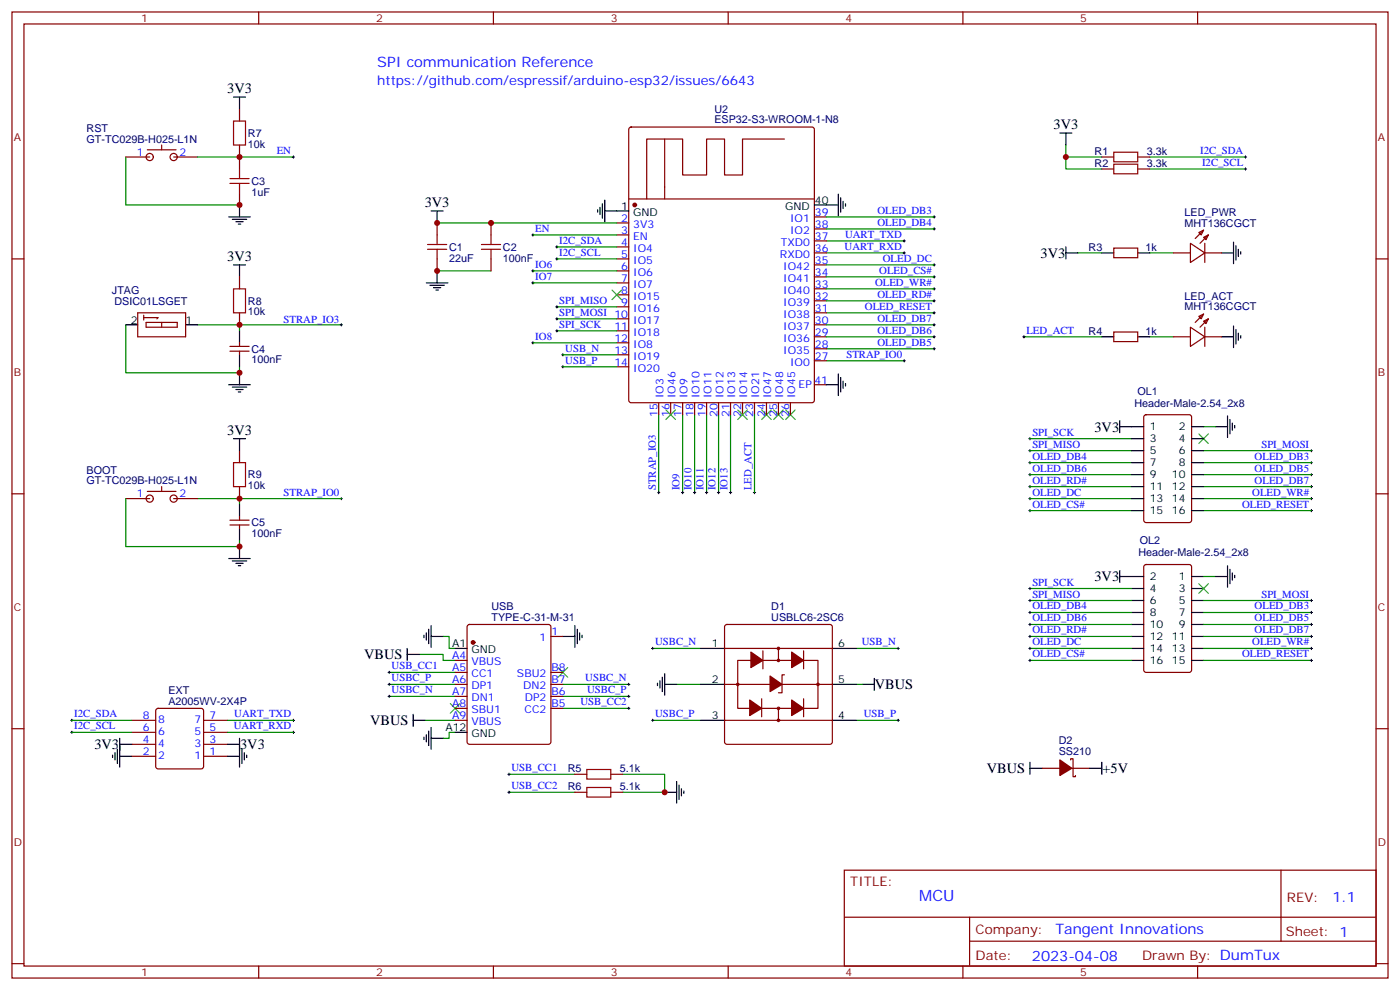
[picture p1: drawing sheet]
<svg xmlns="http://www.w3.org/2000/svg" width="412mm" height="292mm" viewBox="0 0 412 292" stroke-linecap="round" stroke-linejoin="round" font-family="sans-serif">
<g fill="none" stroke="#870000" stroke-width=".35">
<path d="M3.5 3.5h405.4v284.4h-405.4zM7.1 7.1h398.2v277.2h-398.2zM76.2 3.5v3.6M145.3 3.5v3.6M214.5 3.5v3.6M283.6 3.5v3.6M352.8 3.5v3.6M70.6 32.1v3.5M37 46.2h7.1M43.4 44.1h8.5M47.6 42.7v1.4M51.2 46.2h7"/>
<path d="M70.6 42.7v7M70.6 56.8v3.5M3.5 76.2h3.6M328.1 73h7v2.8h-7zM345.7 74.4h5M350.7 71.6l4.2 2.8-4.2 2.9zM353.1 68.4l1.4-.7-.7 1.4zM354.5 69.8l1.5-.7-.8 1.5zM354.5 67.7l-2.4 2.5M354.9 71.6v5.7M354.9 74.4h4.9M356 69.1l-2.5 2.5"/>
<path d="M405.3 76.2h3.6M40.6 92.1h14.1v7h-14.1zM42.3 93.5h4.3l-.4 .3M42.3 92.8v1.4M43 94.9h9.2v1.4h-9.2zM47.6 94.9v1.4M70.6 81.5v3.5M70.6 92.1v3.5M328.1 97.7h7v2.8h-7zM345.7 99.1h5M350.7 96.3l4.2 2.8-4.2 2.9zM353.1 93.1l1.4-.7-.7 1.4z"/>
<path d="M354.5 94.5l1.5-.7-.8 1.4zM354.5 92.4l-2.4 2.5M354.9 96.3v5.7M354.9 99.1h4.9M356 93.8l-2.5 2.5M67.7 103.4h5.7M67.7 102h5.7M70.6 100.9v1.1M70.6 103.4v1M70.6 132.6v3.6M3.5 145.3h3.6M37 146.8h7.1"/>
<path d="M43.4 144.6h8.5M47.6 143.2v1.4M51.2 146.8h7M67.7 154.5h5.7M67.7 153.1h5.7M70.6 143.2v3.6M70.6 152v1.1M70.6 154.5v1.1M405.3 145.3h3.6M134.1 194.4h3.5M134.1 197.9h3.5M137.8 184l.5-.2h23.3l.5 .2 .2 .5v33.9l-.3 .5-.4 .2h-23.3l-.5-.3-.2-.4v-33.9z"/>
<path d="M162.3 197.9h3.5M162.3 187.3h3.5M3.5 214.5h3.6M134.1 201.4h3.5M134.1 205h3.5M134.1 208.5h3.5M134.1 212h3.5M162.3 201.4h3.5M162.3 205h3.5M162.3 208.5h3.5M405.3 214.5h3.6M169.3 233.2h3.6"/>
<path d="M169.3 227.9h3.6M179.9 233.2h3.5M179.9 227.9h3.5M306.9 226.1h5.3M315.4 223.7v-.4h.7v5.3h.7v-.4M315.7 226.1h5.3M248.7 256.1h156.6v28.2h-156.6zM377.3 256.1v20.9M248.7 270h156.5M285.6 277h119.6M285.6 270v14.1M3.5 283.6h3.6"/>
<path d="M76.2 284.3v3.6M145.3 284.3v3.6M214.5 284.3v3.6M283.6 284.3v3.6M352.8 284.3v3.6M405.3 283.6h3.6"/>
<circle cx="44.1" cy="46.2" r="1.06"/>
<circle cx="51.2" cy="46.2" r="1.06"/>
<circle cx="44.1" cy="146.8" r="1.06"/>
<circle cx="51.2" cy="146.8" r="1.06"/>
</g>
<path d="M224.4 120.6l2.8 2.9M227.2 120.6l-2.8 2.9M227.9 120.6l2.8 2.9M230.7 120.6l-2.8 2.9M231.4 120.6l2.8 2.9M234.2 120.6l-2.8 2.9M164.4 196.5l2.8 2.8M167.2 196.5l-2.8 2.8M132.6 207.1l2.9 2.8M135.5 207.1l-2.9 2.8" fill="none" stroke="#3c3" stroke-width=".35"/>
<g fill="none" stroke="#000" stroke-width=".35">
<path d="M68.8 28.6h3.5M70.6 28.6v3.5M312.2 39.2h3.5M314 39.2v3.5M246.9 57.1v6.4M247.6 58.2v4.2M248.4 59.3v2.1M249.1 60v.7M67.4 63.9h6.3M68.4 64.6h4.3M68.8 78h3.5M69.5 65.3h2.1"/>
<path d="M70.2 66h.7M70.6 60.3v3.6M70.6 78v3.5M243.4 60.3h3.5M314 74.4h3.5M314 72.7v3.5M324.6 74.4h3.5M335.1 74.4h3.6M359.8 74.4h3.6M363.4 71.3v6.3M364.1 72.3v4.3M364.8 73.4v2.1"/>
<path d="M365.5 74.1v.7M37 95.6h3.6M54.7 95.6h3.5M70.6 97.4v3.5M324.6 99.1h3.5M335.1 99.1h3.6M359.8 99.1h3.6M363.4 96v6.3M364.1 97v4.2M364.8 98.1v2.1M365.5 98.8v.7M67.4 113.2h6.3"/>
<path d="M68.4 113.9h4.3M69.5 114.7h2.1M70.2 115.4h.7M70.6 104.4v3.5M70.6 109.7v3.5M68.8 129.1h3.5M70.6 129.1v3.5M70.6 148.5v3.5M70.6 155.6v3.5M67.4 164.4h6.3M68.4 165.1h4.3M69.5 165.8h2.1"/>
<path d="M70.2 166.5h.7M70.6 160.9v3.5M119.9 192.6h3.6M119.9 190.9v3.5M124.9 187v.7M125.6 186.3v2.1M126.3 185.2v4.2M127 184.1v6.4M127 187.3h3.5M134.1 190.9h3.5M165.8 187.3h3.5M169.3 184.1v6.4"/>
<path d="M170 185.2v4.2M170.7 186.3v2.1M171.4 187v.7M195.1 199.3v4.3M195.8 198.3v6.3M257.5 199.7v3.5M121.7 212h3.5M121.7 210.3v3.5M124.9 217v.7M125.6 216.3v2.1M126.3 215.2v4.2M127 217.3h3.5"/>
<path d="M127 214.1v6.4M134.1 215.5h3.5M193.7 201.1v.7M194.4 200.4v2.1M195.8 201.4h3.5M254 201.4h3.5M195.8 233.2h3.5M199.3 230v6.4M200 231.1v4.2M200.7 232.1v2.1M201.4 232.8v.7M303.4 226.1h3.5"/>
<path d="M303.4 224.4v3.5M321 226.1h3.6M324.6 224.4v3.5"/>
</g>
<g fill="none" stroke="#008700" stroke-width=".35">
<path d="M37 46.2v14.1h33.6M58.2 46.2h28.2M314 46.2v3.5h10.6M314 42.7v3.5h10.6M338.7 49.7h28.2M338.7 46.2h28.2M243.4 74.4h22.9M243.4 70.9h22.9M317.5 74.4h7.1M338.7 74.4h7M37 95.6v14.1h33.6v-1.8M58.2 95.6h12.4v1.8"/>
<path d="M70.6 95.6h29.9M243.4 92.1h31.8M301.6 99.1h23M338.7 99.1h7M243.4 106.2h22.9M194 122.1v22.9M201.1 122.1v22.9M204.6 122.1v22.9M208.1 122.1v22.9M211.7 122.1v22.9M215.2 122.1v22.9M37 146.8v14.1h33.6v-1.8"/>
<path d="M58.2 146.8h42.3M70.6 146.8v1.7M114.7 197.9h19.4M123.5 192.6h7v1.8h3.6M130.5 187.3h1.8v3.6h1.8M192.3 190.9h14.1M252.2 190.9h12.4M114.7 201.4h19.4M114.7 205h19.4M125.2 212h8.9M134.1 215.5h-1.8v1.8h-1.8M165.8 208.5h19.4"/>
<path d="M165.8 201.4h19.4M165.8 205h19.4M192.3 212h14.1M199.3 201.4h7.1M252.2 212h12.4M252.2 201.4h1.8M149.9 233.2h19.4M149.9 227.9h19.4M183.4 227.9h12.4v5.3h-12.4"/>
</g>
<g fill="none" stroke="#000" stroke-width=".29">
<path d="M86.1 46.2h.7M86.4 45.9v.7M366.5 49.7h.7M366.5 46.2h.7M366.9 45.9v.7M366.9 49.4v.7M266 74.4h.7M266 70.9h.7M266.3 70.6v.7M266.3 74.1v.7M100.2 95.6h.7M100.5 95.2v.8"/>
<path d="M301.3 99.1h.7M301.6 98.8v.7M266 106.2h.7M266.3 105.8v.7M100.2 146.8h.7M100.5 146.4v.7M193.7 145h.7M194 144.6v.7M200.7 145h.7M201.1 144.6v.7M204.3 145h.7M204.6 144.6v.7"/>
<path d="M207.8 145h.7M208.1 144.6v.7M211.3 145h.7M211.7 144.6v.7M214.8 145h.7M215.2 144.6v.7M114.3 197.9h.7M114.7 197.6v.7M191.9 190.9h.7M192.3 190.5v.7M264.2 190.9h.7M264.6 190.5v.7"/>
<path d="M114.3 205h.7M114.3 201.4h.7M114.7 201.1v.7M114.7 204.6v.7M184.9 208.5h.7M184.9 205h.7M184.9 201.4h.7M185.2 201.1v.7M185.2 204.6v.7M185.2 208.1v.7M191.9 212h.7M192.3 211.7v.7"/>
<path d="M264.2 212h.7M264.6 211.7v.7M149.6 233.2h.7M149.6 227.9h.7M149.9 227.5v.7M149.9 232.8v.7"/>
</g>
<path d="M68.8 35.6h3.5v7.1h-3.5zM67.7 54h5.7M67.7 52.6h5.7M70.6 49.7v2.9M70.6 54v2.8M68.8 85h3.5v7.1h-3.5zM68.8 136.2h3.5v7h-3.5zM172.9 231.8h7v2.8h-7zM172.9 226.5h7v2.8h-7z" fill="none" stroke="#a10000" stroke-width=".35"/>
<g fill="#870000" stroke="#870000" stroke-width=".35">
<path d="M312.2 223.7l3.5 2.4-3.5 2.1z"/>
<circle cx="139.3" cy="189.1" r=".53"/>
</g>
<path d="M213.7 184l.4-.2h30.4l.5 .2 .2 .5v33.9l-.3 .5-.4 .2h-30.4l-.5-.3-.2-.4v-33.9z" fill="#fff" stroke="#870000" stroke-width=".35"/>
<g fill="none" stroke="#000" stroke-width=".35">
<path d="M177.4 60v4.2M178.2 58.9v6.4M127 62.1h3.5M128.8 62.1v3.5M128.8 79.7v3.6M176 61.7v.7M176.7 61v2.1M178.2 62.1h7M239.9 60.3h3.5M125.6 83.3h6.3M126.6 84h4.3M127.7 84.7h2.1"/>
<path d="M128.4 85.4h.7M243.4 113.2h3.5M246.9 110.1v6.3M247.6 111.1v4.3M248.4 112.2v2.1M249.1 112.9v.7M329.8 125.6h7.1M329.8 123.8v3.6M333.4 129.1h3.5M333.4 132.6h3.5M333.4 136.2h3.5M333.4 139.7h3.5"/>
<path d="M351 125.6h3.5M351 129.1h3.5M351 132.6h3.5M351 136.2h3.5M351 139.7h3.5M358.1 125.6h3.5M361.6 122.4v6.4M362.3 123.5v4.2M363 124.5v2.1M363.7 125.2v.7M333.4 143.2h3.5M333.4 146.8h3.5"/>
<path d="M333.4 150.3h3.5M351 143.2h3.5M351 146.8h3.5M351 150.3h3.5M329.8 167.9v3.5M329.8 169.7h7.1M333.4 173.2h3.5M333.4 176.7h3.5M351 169.7h3.5M351 173.2h3.5M351 176.7h3.5M358.1 169.7h3.5"/>
<path d="M361.6 166.5v6.4M362.3 167.6v4.2M363 168.6v2.1M363.7 169.3v.7M206.4 190.9h7M245.2 190.9h7M333.4 190.9h3.5M333.4 180.3h3.5M333.4 183.8h3.5M333.4 187.3h3.5M333.4 194.4h3.5M351 190.9h3.5"/>
<path d="M351 180.3h3.5M351 183.8h3.5M351 187.3h3.5M351 194.4h3.5M35.3 219.1h3.5M35.3 217.3v8.5M67 219.1h3.6M70.6 217.3v8.5M206.4 201.4h7M206.4 212h7M245.2 201.4h7M245.2 212h7"/>
<path d="M33.2 222.2v.8M33.9 221.5v2.2M34.6 220.5v4.2M35.3 222.6h3.5M67 222.6h3.6M71.3 220.5v4.2M72 221.5v2.2M72.7 222.2v.8"/>
</g>
<g fill="none" stroke="#870000" stroke-width=".35">
<path d="M185.4 37.6l.5-.2h53.3l.6 .4 .1 80-.2 .5-.5 .2h-53.3l-.5-.2-.2-.5v-79.7zM185.2 58.6h54.7M195.8 40.9v17.7M231.1 40.9h-12.4v10.6h-5.3v-10.6h-5.3v10.6h-7v-10.6h-10.6v17.7M324.6 46.2h3.5M324.6 49.7h3.5M335.1 46.2h3.6M335.1 49.7h3.6M128.8 65.6v3.5M128.8 76.2v3.5M144.6 65.6v3.5M144.6 76.2v3.5"/>
<path d="M181.7 65.6h3.5M181.7 69.1h3.5M181.7 72.7h3.5M181.7 76.2h3.5M181.7 79.7h3.5M239.9 78h3.5M239.9 74.4h3.5M239.9 70.9h3.5M239.9 67.4h3.5M239.9 63.9h3.5M181.7 83.3h3.5M181.7 86.8h3.5"/>
<path d="M181.7 90.3h3.5M181.7 93.8h3.5M181.7 97.4h3.5M239.9 99.1h3.5M239.9 95.6h3.5M239.9 92.1h3.5M239.9 88.5h3.5M239.9 85h3.5M239.9 81.5h3.5M181.7 100.9h3.5M181.7 104.4h3.5M181.7 107.9h3.5"/>
<path d="M194 118.5v3.6M197.6 118.5v3.6M201.1 118.5v3.6M204.6 118.5v3.6M208.1 118.5v3.6M211.7 118.5v3.6M215.2 118.5v3.6M218.7 118.5v3.6M222.2 118.5v3.6M225.8 118.5v3.6M229.3 118.5v3.6M232.8 118.5v3.6"/>
<path d="M239.9 106.2h3.5M239.9 102.7h3.5M239.9 113.2h3.5M337.1 122.3l.5-.2h12.7l.7 .4v30.6l-.4 .7h-13l-.6-.5-.1-30.5zM337.1 166.4l.5-.2h12.7l.7 .4v30.6l-.4 .7h-13l-.6-.5-.1-30.5zM213.4 190.9h31.8M217.3 194.4h23.6v14.1h-23.6zM224.7 191.6v5.2M229.3 190.9v3.5M231.1 198.6h-.7v5.3h-1.1M236.7 191.6v5.2M38.8 212h7.1"/>
<path d="M38.8 219.1h7.1M38.8 215.5h7.1M46.1 208.7l.5-.2h12.7l.5 .2 .2 .5v16.4l-.3 .5-.4 .2h-12.7l-.5-.2-.2-.5v-16.4zM60 212h7M60 219.1h7M60 215.5h7M213.4 212h31.8M213.4 201.4h31.8M224.4 205.7v5.3M229.3 208.5v3.5M236.7 205.7v5.3M38.8 222.6h7.1"/>
<path d="M60 222.6h7"/>
<circle cx="229.3" cy="194.4" r=".35"/>
<circle cx="229.3" cy="190.9" r=".35"/>
<circle cx="217.3" cy="201.4" r=".35"/>
<circle cx="229.3" cy="208.5" r=".35"/>
<circle cx="229.3" cy="212" r=".35"/>
<circle cx="240.9" cy="201.4" r=".35"/>
</g>
<g fill="#870000" stroke="#870000" stroke-width=".35">
<path d="M226.8 199l3.6 2.4-3.6 2.2z"/>
<path d="M221.2 191.9l3.5 2.5-3.5 2.1z"/>
<path d="M233.2 191.9l3.5 2.5-3.5 2.1z"/>
<path d="M220.8 206l3.6 2.5-3.6 2.1z"/>
<path d="M233.2 206l3.5 2.5-3.5 2.1z"/>
<circle cx="187" cy="60.3" r=".53"/>
</g>
<g fill="none" stroke="#008700" stroke-width=".35">
<path d="M128.8 65.6h52.9M128.8 79.7h15.8M157 69.1h24.7M157 79.7h24.7M164 72.7h17.7M164 76.2h17.7M243.4 78h31.8M243.4 67.4h31.8M243.4 63.9h31.8M157 83.3h24.7M164 90.3h17.7M164 93.8h17.7"/>
<path d="M164 97.4h17.7M243.4 81.5h31.8M243.4 85h31.8M243.4 88.5h31.8M243.4 99.1h31.8M243.4 95.6h31.8M157 100.9h24.7M165.8 104.4h15.9M165.8 107.9h15.9M243.4 102.7h31.8M222.2 122.1v22.9M303.4 129.1h30"/>
<path d="M303.4 132.6h30M303.4 136.2h30M303.4 139.7h30M354.5 132.6h31.8M354.5 125.6h3.6M354.5 136.2h31.8M354.5 139.7h31.8M303.4 143.2h30M303.4 146.8h30M303.4 150.3h30M354.5 143.2h31.8M354.5 146.8h31.8"/>
<path d="M354.5 150.3h31.8M303.4 176.7h30M303.4 173.2h30M354.5 176.7h31.8M354.5 169.7h3.6M303.4 187.3h30M303.4 183.8h30M303.4 180.3h30M303.4 194.4h30M303.4 190.9h30M354.5 187.3h31.8M354.5 183.8h31.8"/>
<path d="M354.5 180.3h31.8M354.5 194.4h31.8M354.5 190.9h31.8M21.2 212h17.6M21.2 215.5h17.6M67 212h19.4M67 215.5h19.4"/>
</g>
<path d="M180.3 85.4l2.8 2.8M183.1 85.4l-2.8 2.8M196.1 120.6l2.9 2.9M199 120.6l-2.9 2.9M217.3 120.6l2.8 2.9M220.1 120.6l-2.8 2.9M353.1 127.7l2.9 2.8M356 127.7l-2.9 2.8M353.1 171.8l2.9 2.8M356 171.8l-2.9 2.8" fill="none" stroke="#3c3" stroke-width=".35"/>
<g fill="none" stroke="#000" stroke-width=".29">
<path d="M156.6 69.1h.7M156.6 79.7h.7M157 68.8v.7M157 79.4v.7M163.7 72.7h.7M163.7 76.2h.7M164 72.3v.7M164 75.8v.8M274.8 78h.7M274.8 63.9h.7M274.8 67.4h.7M275.2 63.5v.7"/>
<path d="M275.2 67v.7M275.2 77.6v.7M156.6 83.3h.7M157 82.9v.7M163.7 97.4h.7M163.7 93.8h.7M163.7 90.3h.7M164 90v.7M164 93.5v.7M164 97v.7M274.8 81.5h.7M274.8 85h.7"/>
<path d="M274.8 92.1h.7M274.8 88.5h.7M274.8 95.6h.7M274.8 99.1h.7M275.2 81.1v.7M275.2 84.7v.7M275.2 88.2v.7M275.2 91.7v.7M275.2 95.2v.8M275.2 98.8v.7M156.6 100.9h.7M157 100.5v.7"/>
<path d="M165.5 104.4h.7M165.5 107.9h.7M165.8 104.1v.7M165.8 107.6v.7M274.8 102.7h.7M275.2 102.3v.7M303 129.1h.7M303 132.6h.7M303 136.2h.7M303 139.7h.7M303.4 128.8v.7M303.4 132.3v.7"/>
<path d="M303.4 135.8v.7M303.4 139.3v.8M385.9 132.6h.7M385.9 136.2h.7M385.9 139.7h.7M386.3 132.3v.7M386.3 135.8v.7M386.3 139.3v.8M221.9 145h.7M222.2 144.6v.7M303 143.2h.7M303 146.8h.7"/>
<path d="M303 150.3h.7M303.4 142.9v.7M303.4 146.4v.7M303.4 149.9v.7M385.9 143.2h.7M385.9 146.8h.7M385.9 150.3h.7M386.3 142.9v.7M386.3 146.4v.7M386.3 149.9v.7M303 176.7h.7M303 173.2h.7"/>
<path d="M303.4 172.9v.7M303.4 176.4v.7M303.4 179.9v.7M385.9 176.7h.7M386.3 176.4v.7M386.3 179.9v.7M303 187.3h.7M303 183.8h.7M303 180.3h.7M303 194.4h.7M303 190.9h.7M303.4 183.4v.7"/>
<path d="M303.4 187v.7M303.4 190.5v.7M303.4 194v.7M385.9 187.3h.7M385.9 183.8h.7M385.9 180.3h.7M385.9 194.4h.7M385.9 190.9h.7M386.3 183.4v.7M386.3 187v.7M386.3 190.5v.7M386.3 194v.7"/>
<path d="M20.8 212h.7M20.8 215.5h.7M21.2 211.7v.7M21.2 215.2v.7M86.1 212h.7M86.1 215.5h.7M86.4 211.7v.7M86.4 215.2v.7"/>
</g>
<path d="M328.1 44.8h7v2.8h-7zM328.1 48.3h7v2.9h-7zM125.9 73.4h5.7M125.9 72h5.7M128.8 69.1v2.9M128.8 73.4v2.8M141.8 73.4h5.7M141.8 72h5.7M144.6 69.1v2.9M144.6 73.4v2.8" fill="none" stroke="#a10000" stroke-width=".35"/>
<g fill="#c00">
<circle cx="195.8" cy="233.2" r=".88"/>
<circle cx="314" cy="46.2" r=".88"/>
<circle cx="70.6" cy="109.7" r=".88"/>
<circle cx="70.6" cy="95.6" r=".88"/>
<circle cx="70.6" cy="60.3" r=".88"/>
<circle cx="70.6" cy="160.9" r=".88"/>
<circle cx="70.6" cy="146.8" r=".88"/>
<circle cx="70.6" cy="46.2" r=".88"/>
<circle cx="128.8" cy="65.6" r=".88"/>
<circle cx="144.6" cy="65.6" r=".88"/>
<circle cx="128.8" cy="79.7" r=".88"/>
</g>
<text font-size="4.6" fill="#00f" x="270.8" y="265.1">MCU</text>
<g font-size="4.2" fill="#00f">
<text x="111.1" y="19.8">SPI communication Reference</text>
<text x="392.5" y="265.4">1.1</text>
<text x="310.9" y="274.9">Tangent Innovations</text>
<text x="304" y="282.7">2023-04-08</text>
</g>
<g font-size="4.2">
<text x="66.9" y="27.5">3V3</text>
<text x="310.3" y="38.1">3V3</text>
<text x="125.1" y="61">3V3</text>
<text x="66.9" y="76.9">3V3</text>
<text x="306.5" y="75.9">3V3</text>
<text x="66.9" y="128">3V3</text>
<text x="322.4" y="127">3V3</text>
<text x="322.4" y="171.1">3V3</text>
<text x="107.2" y="194">VBUS</text>
<text x="257.7" y="202.9">VBUS</text>
<text x="109" y="213.5">VBUS</text>
<text x="27.8" y="220.5">3V3</text>
<text x="70.7" y="220.5">3V3</text>
<text x="290.7" y="227.6">VBUS</text>
<text x="324.7" y="227.6">+5V</text>
</g>
<text font-size="3.9" fill="#00f" x="111.1" y="25">https://github.com/espressif/arduino-esp32/issues/6643</text>
<g font-size="3.9" fill="#800">
<text x="250.5" y="260.7">TITLE:</text>
<text x="379.1" y="265.4">REV:</text>
<text x="287.4" y="274.9">Company:</text>
<text x="378.7" y="275.5">Sheet: 1</text>
<text x="287.4" y="282.6">Date:</text>
<text x="336.4" y="282.7">Drawn By: DumTux</text>
</g>
<g font-size="3.2" fill="#800">
<text x="41.6" y="6.5">1</text>
<text x="110.8" y="6.5">2</text>
<text x="179.9" y="6.5">3</text>
<text x="249.1" y="6.5">4</text>
<text x="318.2" y="6.5">5</text>
<text x="4.1" y="41.6">A</text>
<text x="405.9" y="41.6">A</text>
<text x="4.1" y="110.8">B</text>
<text x="405.9" y="110.8">B</text>
<text x="4.1" y="179.9">C</text>
<text x="405.9" y="179.9">C</text>
<text x="4.1" y="249.1">D</text>
<text x="405.9" y="249.1">D</text>
<text x="41.6" y="287.3">1</text>
<text x="110.8" y="287.3">2</text>
<text x="179.9" y="287.3">3</text>
<text x="249.1" y="287.3">4</text>
<text x="318.2" y="287.3">5</text>
</g>
<g font-size="3.2" fill="#000080">
<text x="210.4" y="33.2">U2</text>
<text x="25.5" y="38.9">RST</text>
<text x="73" y="40.3">R7</text>
<text x="210.4" y="36.3">ESP32-S3-WROOM-1-N8</text>
<text x="25.5" y="42.1">GT-TC029B-H025-L1N</text>
<text x="73" y="43.5">10k</text>
<text x="322.4" y="45.6">R1</text>
<text x="337.9" y="45.6">3.3k</text>
<text x="322.5" y="49.1">R2</text>
<text x="337.9" y="49.1">3.3k</text>
<text x="74.1" y="57.6">1uF</text>
<text x="74.1" y="54.4">C3</text>
<text x="348.9" y="63.5">LED_PWR</text>
<text x="348.9" y="66.7">MHT136CGCT</text>
<text x="132.3" y="77">22uF</text>
<text x="132.3" y="73.9">C1</text>
<text x="148.2" y="77">100nF</text>
<text x="148.2" y="73.8">C2</text>
<text x="320.7" y="73.8">R3</text>
<text x="337.5" y="73.8">1k</text>
<text x="33" y="86.5">JTAG</text>
<text x="33.7" y="89.7">DSIC01LSGET</text>
<text x="73" y="89.7">R8</text>
<text x="348.9" y="88.2">LED_ACT</text>
<text x="73" y="92.9">10k</text>
<text x="348.9" y="91.4">MHT136CGCT</text>
<text x="320.7" y="98.5">R4</text>
<text x="337.5" y="98.5">1k</text>
<text x="74.1" y="107">100nF</text>
<text x="74.1" y="103.8">C4</text>
<text x="334.2" y="119.7">Header-Male-2.54_2x8</text>
<text x="335" y="116.1">OL1</text>
<text x="25.5" y="142.6">GT-TC029B-H025-L1N</text>
<text x="25.5" y="139.4">BOOT</text>
<text x="73" y="140.8">R9</text>
<text x="73" y="144">10k</text>
<text x="74.1" y="154.9">C5</text>
<text x="74.1" y="158.1">100nF</text>
<text x="335.8" y="160.2">OL2</text>
<text x="335.4" y="163.8">Header-Male-2.54_2x8</text>
<text x="144.8" y="179.6">USB</text>
<text x="227.2" y="179.6">D1</text>
<text x="144.8" y="182.7">TYPE-C-31-M-31</text>
<text x="227.2" y="182.7">USBLC6-2SC6</text>
<text x="49.6" y="207.4">A2005WV-2X4P</text>
<text x="49.6" y="204.3">EXT</text>
<text x="311.9" y="219.1">D2</text>
<text x="167.2" y="227.3">R5</text>
<text x="182.6" y="227.3">5.1k</text>
<text x="311.9" y="222.2">SS210</text>
<text x="167.2" y="232.6">R6</text>
<text x="182.6" y="232.6">5.1k</text>
</g>
<g font-size="3.2" fill="#00f">
<text x="40.3" y="45.9">1</text>
<text x="52.9" y="45.9">2</text>
<text x="81.5" y="45.3">EN</text>
<text x="353.5" y="45.3">I2C_SDA</text>
<text x="354.1" y="48.9">I2C_SCL</text>
<text x="183" y="65.3">2</text>
<text x="232.7" y="65.3">IO1</text>
<text x="240.1" y="63.5">39</text>
<text x="258.5" y="63">OLED_DB3</text>
<text x="157.7" y="68.3">EN</text>
<text x="164.7" y="71.8">I2C_SDA</text>
<text x="183" y="68.8">3</text>
<text x="186.5" y="67">3V3</text>
<text x="186.5" y="70.6">EN</text>
<text x="232.7" y="68.8">IO2</text>
<text x="240.1" y="70.6">37</text>
<text x="240.1" y="67">38</text>
<text x="248.9" y="70">UART_TXD</text>
<text x="258.5" y="66.5">OLED_DB4</text>
<text x="164.7" y="75.3">I2C_SCL</text>
<text x="183" y="72.3">4</text>
<text x="183" y="75.8">5</text>
<text x="186.5" y="74.1">IO4</text>
<text x="186.5" y="77.6">IO5</text>
<text x="229.7" y="75.8">RXD0</text>
<text x="230" y="72.3">TXD0</text>
<text x="240.1" y="77.6">35</text>
<text x="240.1" y="74.1">36</text>
<text x="248.8" y="73.6">UART_RXD</text>
<text x="260" y="77.1">OLED_DC</text>
<text x="157.7" y="78.8">IO6</text>
<text x="157.7" y="82.4">IO7</text>
<text x="183" y="79.4">6</text>
<text x="183" y="82.9">7</text>
<text x="186.5" y="81.1">IO6</text>
<text x="230.7" y="82.9">IO41</text>
<text x="230.7" y="79.4">IO42</text>
<text x="240.1" y="81.1">34</text>
<text x="259" y="80.6">OLED_CS#</text>
<text x="164.7" y="89.4">SPI_MISO</text>
<text x="183" y="86.4">8</text>
<text x="183" y="90">9</text>
<text x="186.5" y="84.7">IO7</text>
<text x="186.5" y="88.2">IO15</text>
<text x="230.7" y="90">IO39</text>
<text x="230.7" y="86.4">IO40</text>
<text x="240.1" y="88.2">32</text>
<text x="240.1" y="84.7">33</text>
<text x="257.8" y="84.1">OLED_WR#</text>
<text x="258.5" y="87.7">OLED_RD#</text>
<text x="83.5" y="94.9">STRAP_IO3</text>
<text x="164.7" y="93">SPI_MOSI 10</text>
<text x="186.5" y="91.7">IO16</text>
<text x="186.5" y="95.2">IO17</text>
<text x="230.7" y="93.5">IO38</text>
<text x="240.1" y="95.2">30</text>
<text x="240.1" y="91.7">31</text>
<text x="254.8" y="91.2">OLED_RESET</text>
<text x="258.5" y="94.7">OLED_DB7</text>
<text x="157.7" y="100">IO8</text>
<text x="164.7" y="96.5">SPI_SCK</text>
<text x="181" y="97">11</text>
<text x="181" y="100.5">12</text>
<text x="186.5" y="98.8">IO18</text>
<text x="230.7" y="100.5">IO36</text>
<text x="230.7" y="97">IO37</text>
<text x="240.1" y="98.8">29</text>
<text x="258.5" y="101.8">OLED_DB5</text>
<text x="258.5" y="98.2">OLED_DB6</text>
<text x="302.3" y="98.2">LED_ACT</text>
<text x="166.5" y="103.5">USB_N</text>
<text x="166.5" y="107.1">USB_P</text>
<text x="181" y="104.1">13</text>
<text x="181" y="107.6">14</text>
<text x="186.5" y="102.3">IO8</text>
<text x="186.5" y="105.8">IO19</text>
<text x="230.7" y="104.1">IO35</text>
<text x="232.7" y="107.6">IO0</text>
<text x="240.1" y="105.8">27</text>
<text x="240.1" y="102.3">28</text>
<text x="249.3" y="105.3">STRAP_IO0</text>
<text x="186.5" y="109.4">IO20</text>
<text x="239.9" y="112.9">41</text>
<text x="195.4" y="117.2" transform="rotate(-90 195.4 117.2)">IO3</text>
<text x="199" y="117.2" transform="rotate(-90 199 117.2)">IO46</text>
<text x="202.5" y="117.2" transform="rotate(-90 202.5 117.2)">IO9</text>
<text x="206" y="117.2" transform="rotate(-90 206 117.2)">IO10</text>
<text x="209.5" y="117.2" transform="rotate(-90 209.5 117.2)">IO11</text>
<text x="213.1" y="117.2" transform="rotate(-90 213.1 117.2)">IO12</text>
<text x="216.6" y="117.2" transform="rotate(-90 216.6 117.2)">IO13</text>
<text x="220.1" y="117.2" transform="rotate(-90 220.1 117.2)">IO14</text>
<text x="223.7" y="117.2" transform="rotate(-90 223.7 117.2)">IO21</text>
<text x="227.2" y="117.2" transform="rotate(-90 227.2 117.2)">IO47</text>
<text x="230.7" y="117.2" transform="rotate(-90 230.7 117.2)">IO48</text>
<text x="234.2" y="117.2" transform="rotate(-90 234.2 117.2)">IO45</text>
<text x="235.3" y="114.3">EP</text>
<text x="193.7" y="122.7" transform="rotate(-90 193.7 122.7)">15</text>
<text x="197.2" y="122.7" transform="rotate(-90 197.2 122.7)">16</text>
<text x="200.7" y="122.7" transform="rotate(-90 200.7 122.7)">17</text>
<text x="204.3" y="122.7" transform="rotate(-90 204.3 122.7)">18</text>
<text x="207.8" y="122.7" transform="rotate(-90 207.8 122.7)">19</text>
<text x="211.3" y="122.7" transform="rotate(-90 211.3 122.7)">20</text>
<text x="214.8" y="122.7" transform="rotate(-90 214.8 122.7)">21</text>
<text x="218.4" y="122.7" transform="rotate(-90 218.4 122.7)">22</text>
<text x="221.9" y="122.7" transform="rotate(-90 221.9 122.7)">23</text>
<text x="225.4" y="122.7" transform="rotate(-90 225.4 122.7)">24</text>
<text x="229" y="122.7" transform="rotate(-90 229 122.7)">25</text>
<text x="232.5" y="122.7" transform="rotate(-90 232.5 122.7)">26</text>
<text x="304.1" y="128.2">SPI_SCK</text>
<text x="304.1" y="131.8">SPI_MISO</text>
<text x="371.6" y="131.8">SPI_MOSI</text>
<text x="304.1" y="135.3">OLED_DB4</text>
<text x="369.6" y="135.3">OLED_DB3</text>
<text x="304.1" y="142.3">OLED_RD#</text>
<text x="304.1" y="138.8">OLED_DB6</text>
<text x="369.6" y="138.8">OLED_DB5</text>
<text x="369.6" y="142.3">OLED_DB7</text>
<text x="40.3" y="146.4">1</text>
<text x="52.9" y="146.4">2</text>
<text x="83.5" y="145.9">STRAP_IO0</text>
<text x="193.1" y="144.3" transform="rotate(-90 193.1 144.3)">STRAP_IO3</text>
<text x="200.2" y="144.3" transform="rotate(-90 200.2 144.3)">IO9</text>
<text x="203.7" y="144.3" transform="rotate(-90 203.7 144.3)">IO10</text>
<text x="207.3" y="144.3" transform="rotate(-90 207.3 144.3)">IO11</text>
<text x="210.8" y="144.3" transform="rotate(-90 210.8 144.3)">IO12</text>
<text x="214.3" y="144.3" transform="rotate(-90 214.3 144.3)">IO13</text>
<text x="221.4" y="144.3" transform="rotate(-90 221.4 144.3)">LED_ACT</text>
<text x="304.1" y="145.9">OLED_DC</text>
<text x="304.1" y="149.4">OLED_CS#</text>
<text x="365.9" y="149.4">OLED_RESET</text>
<text x="368.9" y="145.9">OLED_WR#</text>
<text x="304.1" y="172.3">SPI_SCK</text>
<text x="304.1" y="179.4">OLED_DB4</text>
<text x="304.1" y="175.9">SPI_MISO</text>
<text x="369.6" y="179.4">OLED_DB3</text>
<text x="371.6" y="175.9">SPI_MOSI</text>
<text x="304.1" y="182.9">OLED_DB6</text>
<text x="369.6" y="182.9">OLED_DB5</text>
<text x="159" y="188.7">1</text>
<text x="162.5" y="187">1</text>
<text x="193" y="190">USBC_N</text>
<text x="253.9" y="190">USB_N</text>
<text x="304.1" y="190">OLED_DC</text>
<text x="304.1" y="186.4">OLED_RD#</text>
<text x="368.9" y="190">OLED_WR#</text>
<text x="369.6" y="186.4">OLED_DB7</text>
<text x="115.4" y="197">USB_CC1</text>
<text x="133.2" y="194">A4</text>
<text x="133.2" y="197.6">A5</text>
<text x="138.9" y="195.8">VBUS</text>
<text x="162.5" y="197.6">B8</text>
<text x="304.1" y="193.5">OLED_CS#</text>
<text x="365.9" y="193.5">OLED_RESET</text>
<text x="115.4" y="200.6">USBC_P</text>
<text x="133.2" y="201.1">A6</text>
<text x="138.9" y="199.3">CC1</text>
<text x="138.9" y="202.8">DP1</text>
<text x="152.3" y="199.3">SBU2</text>
<text x="154.1" y="202.8">DN2</text>
<text x="162.5" y="201.1">B7</text>
<text x="172.4" y="200.6">USBC_N</text>
<text x="115.4" y="204.1">USBC_N</text>
<text x="133.2" y="204.6">A7</text>
<text x="133.2" y="208.1">A8</text>
<text x="138.9" y="206.4">DN1</text>
<text x="138.9" y="209.9">SBU1</text>
<text x="154.5" y="209.9">CC2</text>
<text x="154.6" y="206.4">DP2</text>
<text x="162.5" y="208.1">B5</text>
<text x="162.5" y="204.6">B6</text>
<text x="171" y="207.6">USB_CC2</text>
<text x="172.9" y="204.1">USBC_P</text>
<text x="21.9" y="211.1">I2C_SDA</text>
<text x="21.9" y="214.7">I2C_SCL</text>
<text x="42.1" y="215">6</text>
<text x="42.1" y="211.5">8</text>
<text x="46.6" y="212.9">8</text>
<text x="57.2" y="212.9">7</text>
<text x="61.7" y="215">5</text>
<text x="61.7" y="211.5">7</text>
<text x="68.9" y="214.7">UART_RXD</text>
<text x="69" y="211.1">UART_TXD</text>
<text x="133.2" y="211.7">A9</text>
<text x="138.9" y="213.4">VBUS</text>
<text x="193" y="211.1">USBC_P</text>
<text x="254.4" y="211.1">USB_P</text>
<text x="42.1" y="218.5">4</text>
<text x="46.6" y="220">4</text>
<text x="46.6" y="216.4">6</text>
<text x="57.2" y="220">3</text>
<text x="57.2" y="216.4">5</text>
<text x="61.7" y="218.5">3</text>
<text x="42.1" y="222.1">2</text>
<text x="46.6" y="223.5">2</text>
<text x="57.2" y="223.5">1</text>
<text x="61.7" y="222.1">1</text>
<text x="150.6" y="227">USB_CC1</text>
<text x="150.6" y="232.3">USB_CC2</text>
</g>
<g font-size="3.2">
<text x="240.1" y="60">40</text>
<text x="183" y="61.7">1</text>
<text x="186.5" y="63.5">GND</text>
<text x="231.3" y="61.7">GND</text>
<text x="38.6" y="95.2">2</text>
<text x="54.7" y="95.2">1</text>
<text x="338.7" y="126.6">1</text>
<text x="338.7" y="130.2">3</text>
<text x="347.2" y="126.6">2</text>
<text x="347.2" y="130.2">4</text>
<text x="338.7" y="133.7">5</text>
<text x="338.7" y="137.2">7</text>
<text x="347.2" y="133.7">6</text>
<text x="347.2" y="137.2">8</text>
<text x="338.7" y="140.8">9</text>
<text x="345.2" y="140.8">10</text>
<text x="338.7" y="144.3">11</text>
<text x="338.7" y="147.8">13</text>
<text x="345.2" y="144.3">12</text>
<text x="345.2" y="147.8">14</text>
<text x="338.7" y="151.3">15</text>
<text x="345.2" y="151.3">16</text>
<text x="338.7" y="170.7">2</text>
<text x="347.2" y="170.7">1</text>
<text x="338.7" y="174.3">4</text>
<text x="338.7" y="177.8">6</text>
<text x="347.2" y="174.3">3</text>
<text x="347.2" y="177.8">5</text>
<text x="338.7" y="181.3">8</text>
<text x="338.7" y="184.9">10</text>
<text x="347.2" y="181.3">7</text>
<text x="347.2" y="184.9">9</text>
<text x="133.2" y="190.5">A1</text>
<text x="209.6" y="190.5">1</text>
<text x="246.9" y="190.5">6</text>
<text x="338.7" y="188.4">12</text>
<text x="338.7" y="191.9">14</text>
<text x="345.2" y="188.4">11</text>
<text x="345.2" y="191.9">13</text>
<text x="138.9" y="192.3">GND</text>
<text x="338.7" y="195.4">16</text>
<text x="345.2" y="195.4">15</text>
<text x="209.6" y="201.1">2</text>
<text x="246.9" y="201.1">5</text>
<text x="131.2" y="215.2">A12</text>
<text x="209.6" y="211.7">3</text>
<text x="246.9" y="211.7">4</text>
<text x="138.9" y="217">GND</text>
</g>
</svg>
